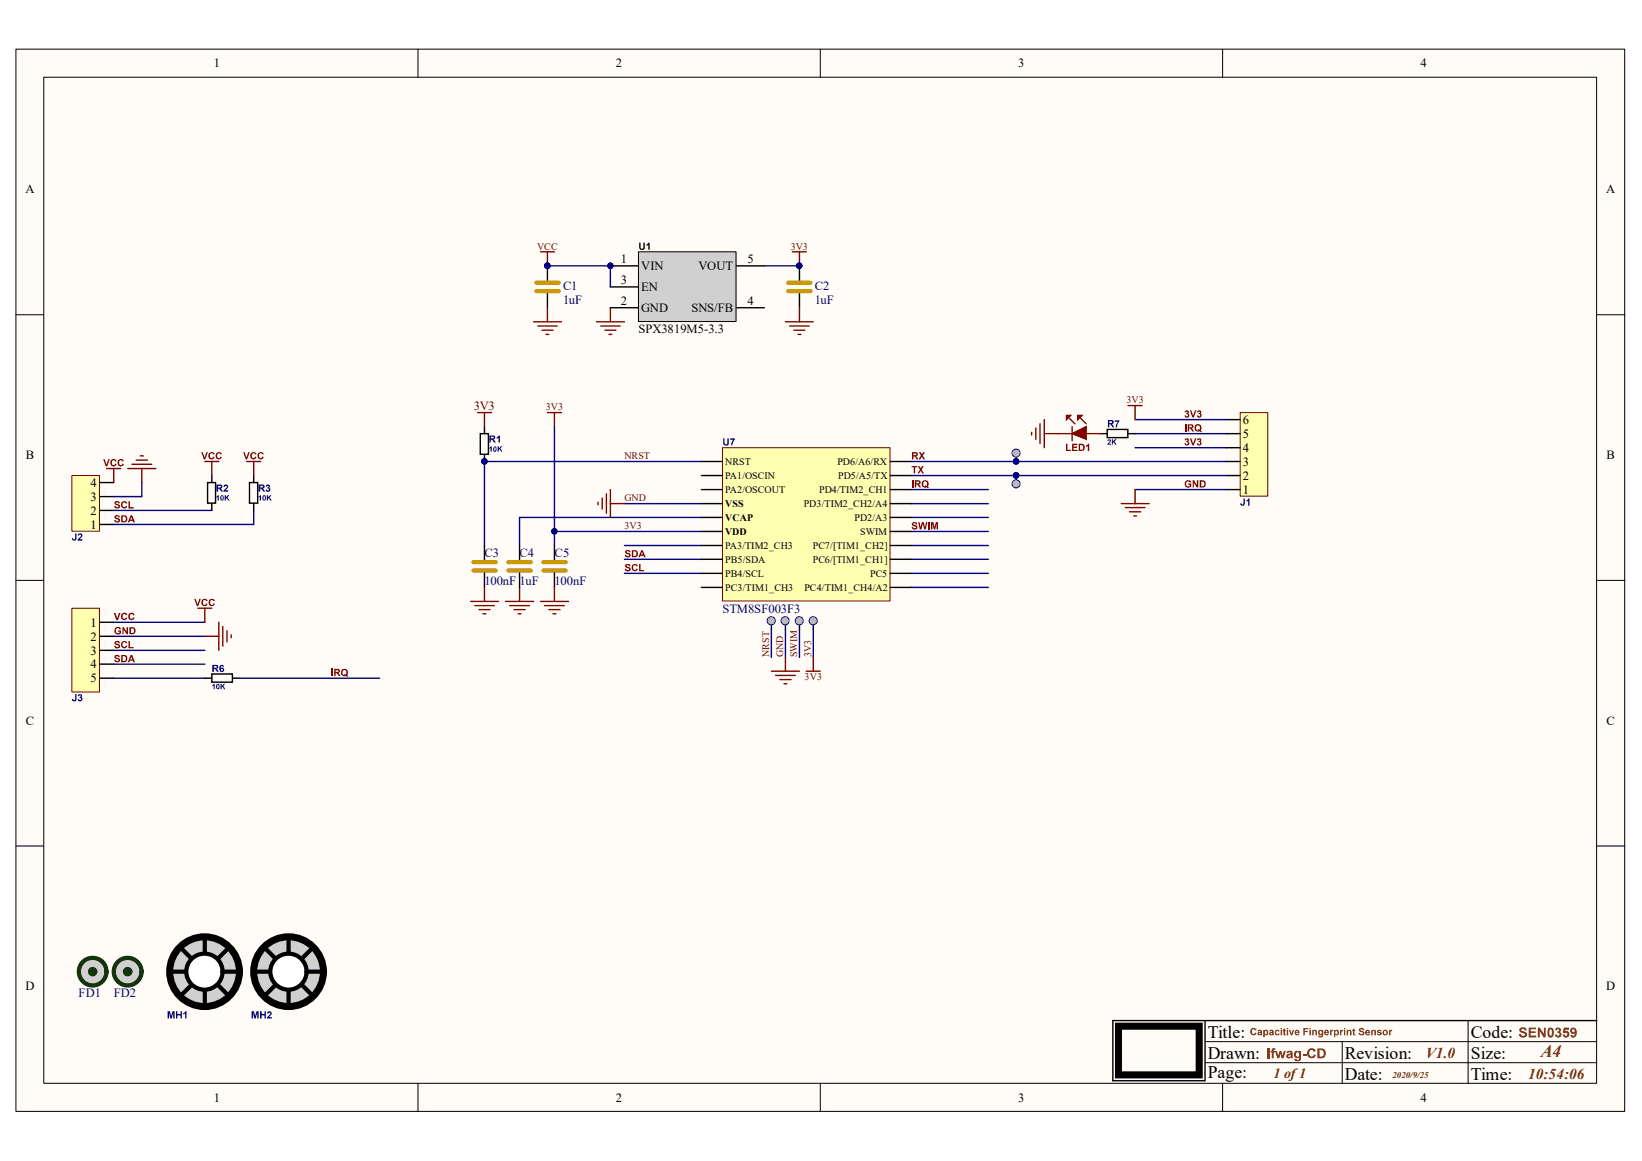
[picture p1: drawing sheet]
<svg xmlns="http://www.w3.org/2000/svg" width="297mm" height="210mm" viewBox="0 0 297 210" stroke-linecap="round" stroke-linejoin="round" font-family="sans-serif">
<path d="M2.9 8.9h291v192.1h-291z" fill="#fffcf8"/>
<path d="M2.9 8.9h291v192.1h-291z" fill="none" stroke="#000" stroke-width=".18"/>
<path d="M7.9 14h280.9v182h-280.9z" fill="#fffcf8"/>
<g fill="none" stroke="#000" stroke-width=".18">
<path d="M7.9 14h280.9v182h-280.9zM75.6 8.9v5.1M148.4 8.9v5.1M221.1 8.9v5.1M2.9 56.9h5M288.8 56.9h5.1M2.9 105h5M288.8 105h5.1M2.9 153h5M288.8 153h5.1M75.6 196v5.1M148.4 196v5.1"/>
<path d="M221.1 196v5.1"/>
</g>
<g fill="#630">
<path d="M274.9 186.1a.71 .71 0 0 1 .7-.3 .71 .71 0 0 1 .5 .6h-.3a.3 .3 0 0 0-.3-.3 .3 .3 0 0 0-.3 .3 1.01 1.01 0 0 1 1 .8 .76 .76 0 0 1-.7 .5 .76 .76 0 0 1-.8-.6l.4-.1a.34 .34 0 0 0 .4 .4 .34 .34 0 0 0 .3-.4 .87 .87 0 0 1-1-.8z"/>
<path d="M276.5 185.9h1.3v.3h-.9v.4h.8v.3h-.8v.4h1v.4h-1.4z"/>
<path d="M278.2 185.9h.3l.8 1.1v-1.1h.3v1.8h-.4l-.7-1.2v1.2h-.3z"/>
<path d="M281.5 186a.48 .48 0 0 1 .7 0 .48 .48 0 0 1-.1 .7 .57 .57 0 0 1 0 1 .57 .57 0 0 1-.8-.5l.3-.1a.26 .26 0 0 0 .3 .2 .26 .26 0 0 0 .2-.3 .26 .26 0 0 0-.4-.1v-.3h.2a.21 .21 0 0 0 .1-.3 .21 .21 0 0 0-.2-.2 .21 .21 0 0 0-.2 .3h-.3z"/>
<path d="M282.9 185.9h.9v.4h-.6l-.1 .3a.6 .6 0 0 1 .8 .4 .6 .6 0 0 1-.6 .7 .6 .6 0 0 1-.6-.5l.3-.1a.28 .28 0 0 0 .5 .2 .28 .28 0 0 0-.1-.5l-.7 .1z"/>
<path d="M229.3 189.7h.4v1.8h-.4z"/>
<path d="M230.1 189.7h.6v.2h-.3v.2h.2v.3h-.2v1h-.4v-1h-.2v-.3h.2z"/>
<path d="M230.6 190.1h.4l.2 .9 .2-.9h.4l.2 .9 .2-.9h.4l-.4 1.3h-.4l-.2-.8-.2 .8h-.3z"/>
<path d="M235.6 190.7h.7v.3h-.7z"/>
<path d="M236.7 189.9a.77 .77 0 0 1 1.3 .3h-.4a.42 .42 0 0 0-.5-.3 .42 .42 0 0 0-.3 .6 .45 .45 0 0 0 .3 .6 .45 .45 0 0 0 .6-.3h.3a.84 .84 0 0 1-1.2 .5 .84 .84 0 0 1-.3-1.2z"/>
<path d="M226.3 186.1l.5-.2 .4 .2 .1 .3h-.3l-.2-.2a.39 .39 0 0 0-.4 .5 .39 .39 0 0 0 .6 .2v-.1l.3 .1a.63 .63 0 0 1-1 .2 .63 .63 0 0 1 0-1z"/>
<path d="M230.7 186.4l.5-.1 .2 .3-.3-.1a.3 .3 0 0 0-.3 .3 .3 .3 0 0 0 .3 .3l.4-.2a.49 .49 0 0 1-.8 .3 .49 .49 0 0 1 0-.8z"/>
<path d="M232.2 186.1l.2-.1v.3h.2v.2h-.2v.6h.2v.2l-.4-.1v-.7h-.2z"/>
<path d="M233.1 186.3h.3l.2 .6 .2-.6h.3l-.4 1h-.2z"/>
<path d="M235.8 186h.8v.2h-.6v.3h.6v.2h-.6v.6h-.2z"/>
<path d="M237.4 186.3h.2v.1a.35 .35 0 0 1 .4-.1 .35 .35 0 0 1 .2 .4v.6h-.2l-.1-.8a.22 .22 0 0 0-.2 .1 .22 .22 0 0 0-.1 .2v.5h-.2z"/>
<path d="M240.6 186.3h.2v.1l.2-.1 .2 .1-.4 .3v.6h-.2z"/>
<path d="M242.4 186.3h.2v.1l.2-.1 .2 .1-.1 .2h-.2l-.1 .7h-.2z"/>
<path d="M243.6 186.3h.2v.1a.35 .35 0 0 1 .5-.1 .35 .35 0 0 1 .2 .4v.6h-.3l-.1-.8a.22 .22 0 0 0-.2 .1 .22 .22 0 0 0-.1 .2v.5h-.2z"/>
<path d="M244.7 186.1l.3-.1v.3h.2v.2h-.2v.6h.2v.2l-.5-.1v-.7h-.1z"/>
<path d="M245.9 186l.4-.1a.44 .44 0 0 1 .5 .5h-.3a.21 .21 0 0 0-.2-.3 .21 .21 0 0 0-.2 .3 .56 .56 0 0 1 .7 .7 .62 .62 0 0 1-1.1-.2l.3-.1a.25 .25 0 0 0 .3 .3 .25 .25 0 0 0 .2-.3 .55 .55 0 0 1-.6-.7z"/>
<path d="M248 186.3h.2v.1a.35 .35 0 0 1 .5-.1 .35 .35 0 0 1 .2 .4v.6h-.3v-.8a.22 .22 0 0 0-.3 .1 .22 .22 0 0 0 0 .2v.5h-.3z"/>
<path d="M249.2 186.4l.4-.1 .3 .3h-.3l-.1-.1-.2 .1a.44 .44 0 0 1 .4 .1 .44 .44 0 0 1 .1 .5h-.6l-.2-.2 .3-.1a.19 .19 0 0 0 .2 .2 .19 .19 0 0 0 .2-.1l-.5-.2z"/>
<path d="M251.2 186.3h.3v.1l.2-.1 .1 .1v.2h-.3v.7h-.3z"/>
<path d="M280.2 186a.63 .63 0 0 1 .7 .1 .63 .63 0 0 1 .2 .7 .63 .63 0 0 1-.3 .8 .63 .63 0 0 1-.8-.1l-.1-1zM280.3 186.3a.94 .94 0 0 0 .2 1.1 .76 .76 0 0 0-.1-1.2z"/>
<path d="M284.2 186a.66 .66 0 0 1 .8 0 .66 .66 0 0 1 .2 .8 .62 .62 0 0 1-.3 .8 .62 .62 0 0 1-.8-.4h.3l.1 .2h.2l.2-.5a.56 .56 0 0 1-.8-.1 .56 .56 0 0 1 .1-.8zM284.3 186.4a.25 .25 0 0 0 .5 0 .25 .25 0 0 0-.5 0z"/>
<path d="M232.9 190.2a.55 .55 0 0 1 .6-.1 .55 .55 0 0 1 .3 .5l.1 .8h-.3l-.1-.1a.44 .44 0 0 1-.8 0 .44 .44 0 0 1 .4-.7l.4-.1a.24 .24 0 0 0-.2-.2 .24 .24 0 0 0-.3 .2h-.3zM233.1 190.9l-.1 .2a.27 .27 0 0 0 .4 .1 .27 .27 0 0 0 .1-.4z"/>
<path d="M234.3 190.1h.5l.2 .2v-.2h.3v1.2a.62 .62 0 0 1-.5 .7 .62 .62 0 0 1-.7-.5l.4 .1a.26 .26 0 0 0 .3 .1 .26 .26 0 0 0 .2-.3v-.2a.62 .62 0 0 1-.9-.1 .62 .62 0 0 1 .1-.9zM234.5 190.5a.36 .36 0 0 0-.1 .5 .36 .36 0 0 0 .5 .1 .36 .36 0 0 0 .1-.6 .36 .36 0 0 0-.5 0z"/>
<path d="M238.3 189.7h.7a.89 .89 0 0 1 .8 .8 .89 .89 0 0 1-.8 .9h-.7zM238.7 189.9v1.2a.61 .61 0 0 0 .8-.5 .61 .61 0 0 0-.7-.7z"/>
<path d="M227.6 186.4a.38 .38 0 0 1 .4-.2 .38 .38 0 0 1 .3 .4v.7h-.2l-.1-.1a.34 .34 0 0 1-.4 0 .34 .34 0 0 1-.1-.4 .34 .34 0 0 1 .4-.2v-.1l-.4 .1zM227.7 186.9a.15 .15 0 0 0 .2 .2 .16 .16 0 0 0 .1-.3z"/>
<path d="M228.5 186.3h.2v.1a.38 .38 0 0 1 .5-.1 .38 .38 0 0 1 .2 .5 .38 .38 0 0 1-.1 .4 .38 .38 0 0 1-.5 0v.4h-.3zM228.8 186.6l.1 .5a.27 .27 0 0 0 .3-.3 .27 .27 0 0 0-.4-.2z"/>
<path d="M229.7 186.4a.38 .38 0 0 1 .5-.2 .38 .38 0 0 1 .2 .4v.7h-.2v-.1a.34 .34 0 0 1-.5 0 .34 .34 0 0 1-.1-.4 .34 .34 0 0 1 .4-.2l.1-.1-.5 .1zM229.8 186.9v.2a.17 .17 0 0 0 .3 0 .17 .17 0 0 0 0-.3z"/>
<path d="M231.6 186h.3v.2h-.3zM231.6 186.3h.3v1h-.3z"/>
<path d="M232.7 186h.3v.2h-.3zM232.7 186.3h.3v1h-.3z"/>
<path d="M234.4 186.3h.4l.3 .4-.1 .2h-.6l.1 .1 .2 .1 .1-.2 .2 .1a.47 .47 0 0 1-.7 .2 .47 .47 0 0 1 0-.8zM234.5 186.6l-.1 .1h.4l-.1-.2z"/>
<path d="M236.9 186h.2v.2h-.2zM236.9 186.3h.2v1h-.2z"/>
<path d="M238.5 186.4a.33 .33 0 0 1 .6 0v-.1h.3v.9a.45 .45 0 0 1-.4 .5 .45 .45 0 0 1-.5-.4l.3 .2a.23 .23 0 0 0 .3-.1 .23 .23 0 0 0 0-.3 .45 .45 0 0 1-.7-.1 .45 .45 0 0 1 .1-.6zM238.7 186.8a.25 .25 0 0 0 .5 0 .25 .25 0 0 0-.5 0z"/>
<path d="M239.8 186.3l.5 .1 .1 .5h-.6a.18 .18 0 0 0 .1 .2 .18 .18 0 0 0 .2-.2l.3 .1a.47 .47 0 0 1-.8 .2 .47 .47 0 0 1 0-.8zM239.8 186.6v.1h.4l-.2-.2z"/>
<path d="M241.3 186.3h.2v.1a.38 .38 0 0 1 .5-.1 .38 .38 0 0 1 .2 .5 .4 .4 0 0 1-.2 .4 .4 .4 0 0 1-.5 0v.4h-.2zM241.6 186.6l-.1 .2 .2 .3a.27 .27 0 0 0 .2-.3 .27 .27 0 0 0-.3-.2z"/>
<path d="M243.1 186h.2v.2h-.2zM243.1 186.3h.2v1h-.2z"/>
<path d="M247.1 186.4a.44 .44 0 0 1 .5-.1 .44 .44 0 0 1 .2 .6h-.6a.2 .2 0 0 0 .1 .2 .2 .2 0 0 0 .3-.2l.2 .1a.48 .48 0 0 1-.7 .2 .48 .48 0 0 1 0-.8zM247.3 186.6l-.1 .1h.4l-.1-.2z"/>
<path d="M250.1 186.8a.51 .51 0 0 1 1 0 .51 .51 0 0 1-1 0zM250.4 186.6l-.1 .2 .2 .3a.27 .27 0 0 0 .3-.3 .27 .27 0 0 0-.4-.2z"/>
</g>
<path d="M218 192.2h70.8M218 188.4h70.8M242.8 188.4v7.6M265.6 184.6v11.4" fill="none" stroke="#000" stroke-width=".18"/>
<path d="M218 184.6v10.9h-16.7v-10.9h87.5" fill="none" stroke="#000" stroke-width=".25"/>
<path d="M202.3 185.6h14.6v8.8h-14.6z" fill="none" stroke="#000" stroke-width="1.3"/>
<circle cx="16.8" cy="175.8" r="2.5" fill="#d0d0d0"/>
<circle cx="16.8" cy="175.8" r="2.5" fill="none" stroke="#030" stroke-width=".76"/>
<circle cx="16.8" cy="175.8" r=".73" fill="#030"/>
<circle cx="16.8" cy="175.8" r=".73" fill="none" stroke="#030" stroke-width=".25"/>
<circle cx="23.1" cy="175.8" r="2.51" fill="#d0d0d0"/>
<circle cx="23.1" cy="175.8" r="2.51" fill="none" stroke="#030" stroke-width=".76"/>
<circle cx="23.1" cy="175.8" r=".73" fill="#030"/>
<circle cx="23.1" cy="175.8" r=".73" fill="none" stroke="#030" stroke-width=".25"/>
<g fill="#000080">
<path d="M88.8 80.7h.1v1h-.2v-.7l-.2 .2v-.2z"/>
<path d="M90 80.7h.2v.5l.4-.5h.2l-.3 .4 .4 .6h-.3l-.2-.5-.2 .2v.3h-.2z"/>
<path d="M89.4 80.8a.48 .48 0 0 1 .4 .4 .48 .48 0 0 1-.4 .5l-.2-.5zM89.4 81v.1a.27 .27 0 0 0 .2 .5v-.6z"/>
</g>
<path d="M87.6 82.2v1.3" fill="none" stroke="#000" stroke-width=".25"/>
<circle cx="87.6" cy="83.5" r=".48" fill="#000080"/>
<circle cx="87.6" cy="83.5" r=".48" fill="none" stroke="#000080" stroke-width=".18"/>
<path d="M86.9 78.4h1.4v3.8h-1.4zM87.6 77.2v1.2" fill="none" stroke="#000" stroke-width=".25"/>
<g fill="#000080">
<path d="M89.8 79.1l.4-.3h.2v1.3h-.2v-.9l-.4 .2z"/>
<path d="M88.5 78.8h.6a.37 .37 0 0 1 .5 .2 .37 .37 0 0 1-.4 .5l.5 .6h-.3l-.4-.6h-.2v.6h-.3zM88.8 79v.3l.5-.1-.1-.2z"/>
<circle cx="87.6" cy="83.5" r=".48"/>
</g>
<circle cx="87.6" cy="83.5" r=".48" fill="none" stroke="#000080" stroke-width=".18"/>
<g fill="none" stroke="#800000" stroke-width=".25">
<path d="M86.4 74.6h2.5M87.6 74.6v2.6M85.1 108.8h5.1M85.9 109.6h3.5M86.7 110.3h1.9M87.4 111h.5M87.6 106.3v2.5M91.4 108.8h5.1M92.2 109.6h3.6M93 110.3h2M93.7 111h.5M94 106.3v2.5"/>
<path d="M97.8 108.8h5M98.5 109.6h3.6M99.3 110.3h2M100 111h.5M100.3 106.3v2.5"/>
</g>
<path d="M87.6 98.7v2.7M94 98.7v2.7M100.3 98.7v2.7M87.6 103.5v2.8M94 103.5v2.8M100.3 103.5v2.8M139.5 112.6v1.2" fill="none" stroke="#000" stroke-width=".25"/>
<path d="M85.6 103.2h4.1M85.6 101.7h4.1M91.9 103.2h4.1M91.9 101.7h4.1M98.3 103.2h4M98.3 101.7h4" fill="none" stroke="#c90" stroke-width=".76"/>
<circle cx="139.5" cy="112.3" r=".74" fill="#c0c0c0"/>
<circle cx="139.5" cy="112.3" r=".74" fill="none" stroke="#00f" stroke-width=".18"/>
<path d="M142.1 112.6v1.2" fill="none" stroke="#000" stroke-width=".25"/>
<circle cx="142" cy="112.3" r=".74" fill="#c0c0c0"/>
<circle cx="142" cy="112.3" r=".74" fill="none" stroke="#00f" stroke-width=".18"/>
<path d="M144.6 112.6v1.2" fill="none" stroke="#000" stroke-width=".25"/>
<circle cx="144.6" cy="112.3" r=".74" fill="#c0c0c0"/>
<circle cx="144.6" cy="112.3" r=".74" fill="none" stroke="#00f" stroke-width=".18"/>
<path d="M147.1 112.6v1.2" fill="none" stroke="#000" stroke-width=".25"/>
<circle cx="147.1" cy="112.3" r=".74" fill="#c0c0c0"/>
<circle cx="147.1" cy="112.3" r=".74" fill="none" stroke="#00f" stroke-width=".18"/>
<path d="M126.9 83.5h-39.3v15.2" fill="none" stroke="#000080" stroke-width=".25"/>
<circle cx="87.6" cy="83.5" r=".48" fill="#000080"/>
<circle cx="87.6" cy="83.5" r=".48" fill="none" stroke="#000080" stroke-width=".18"/>
<path d="M126.9 93.6h-32.9v5.1M126.9 96.1h-26.6v2.6" fill="none" stroke="#000080" stroke-width=".25"/>
<circle cx="100.3" cy="96.1" r=".49" fill="#000080"/>
<circle cx="100.3" cy="96.1" r=".49" fill="none" stroke="#000080" stroke-width=".18"/>
<g fill="none" stroke="#000080" stroke-width=".25">
<path d="M112.9 98.7h14M112.9 91.1h14M164.8 98.7h14M164.8 93.6h14M164.8 91.1h14M164.8 96.1h14M112.9 103.7h14M112.9 101.2h14M139.5 113.8v5.1M142.1 113.8v5.1M144.6 113.8v5.1M147.1 113.8v5.1"/>
<path d="M164.8 106.3h14M164.8 103.7h14M164.8 101.2h14"/>
</g>
<path d="M224.3 74.6h5v15.1h-5z" fill="#ffffb0"/>
<path d="M224.3 74.6h5v15.1h-5z" fill="none" stroke="#800000" stroke-width=".18"/>
<path d="M221.8 78.4h2.5M221.8 75.9h2.5M221.8 88.6h2.5M221.8 86h2.5M221.8 83.5h2.5M221.8 81h2.5" fill="none" stroke="#000" stroke-width=".25"/>
<g fill="#000080">
<path d="M224.9 90.2h.3v.8a.43 .43 0 0 1-.4 .5 .43 .43 0 0 1-.5-.4l.6 .1z"/>
<path d="M225.8 90.2h.2v1.3h-.2v-.9l-.3 .2v-.3z"/>
</g>
<path d="M205.3 78.4h16.5M205.3 75.9h16.5M205.3 88.6h16.5M205.3 81h16.5" fill="none" stroke="#000080" stroke-width=".25"/>
<g fill="#800000">
<path d="M214.5 87l.4-.1a.45 .45 0 0 1 .6 .3l-.3 .1a.36 .36 0 0 0-.4-.2 .36 .36 0 0 0-.3 .4 .42 .42 0 0 0 .3 .4 .42 .42 0 0 0 .4 0v-.2h-.3v-.2h.6v.5a.7 .7 0 0 1-1 0 .7 .7 0 0 1 0-1z"/>
<path d="M215.7 86.9h.3l.5 .9v-.9h.2v1.3h-.2l-.6-.9v.9h-.2z"/>
<path d="M214.3 76.8h.3v1.3h-.3z"/>
<path d="M214.3 74.4a.37 .37 0 0 1 .6-.1 .37 .37 0 0 1 0 .5 .42 .42 0 0 1-.1 .8 .42 .42 0 0 1-.6-.5h.3a.2 .2 0 0 0 .3 .2 .2 .2 0 0 0 .1-.3 .2 .2 0 0 0-.3-.1v-.2h.2a.16 .16 0 0 0-.1-.3 .14 .14 0 0 0-.2 .1l-.2 .1z"/>
<path d="M215.2 74.2h.3l.3 1 .4-1h.2l-.5 1.3h-.2z"/>
<path d="M216.6 74.4a.37 .37 0 0 1 .5-.1 .37 .37 0 0 1 0 .5 .41 .41 0 0 1 0 .7 .41 .41 0 0 1-.6-.4h.2a.18 .18 0 0 0 .3 .2 .18 .18 0 0 0 .1-.3l-.3-.1v-.2h.2a.14 .14 0 0 0 0-.2 .14 .14 0 0 0-.2 0l-.1 .1h-.2z"/>
<path d="M217 86.9h.5a.66 .66 0 0 1 .6 .6 .66 .66 0 0 1-.6 .7h-.5zM217.3 87.1v.9a.44 .44 0 0 0 .5-.5 .44 .44 0 0 0-.5-.4z"/>
<path d="M214.8 76.8h.6a.37 .37 0 0 1 .5 .2 .37 .37 0 0 1-.3 .5l.4 .6h-.3l-.4-.6h-.2v.6h-.3zM215.1 77v.3l.5-.1v-.2z"/>
<path d="M216.2 76.9a.69 .69 0 0 1 1 0 .69 .69 0 0 1 0 1l.2 .1-.1 .2-.3-.2a.7 .7 0 0 1-.9-.2 .7 .7 0 0 1 .1-.9zM216.5 77a.47 .47 0 0 0-.2 .6 .47 .47 0 0 0 .5 .3l-.2-.1 .1-.2 .3 .1a.43 .43 0 0 0 0-.5 .43 .43 0 0 0-.5-.2z"/>
</g>
<path d="M20.6 112.6h16.4M20.6 115.1h16.4M20.6 117.6h16.4M20.6 120.1h16.4M20.6 122.7h16.4" fill="none" stroke="#000080" stroke-width=".25"/>
<g fill="#800000">
<path d="M21 113.5l.3-.1a.45 .45 0 0 1 .6 .4l-.3 .1-.1-.2a.42 .42 0 0 0-.5 .5 .42 .42 0 0 0 .6 .2v-.1h-.3v-.3h.6v.6a.72 .72 0 0 1-1.1-.1 .72 .72 0 0 1 .2-1z"/>
<path d="M22.1 113.5h.3l.5 .8v-.8h.3v1.2h-.3l-.5-.8v.8h-.3z"/>
<path d="M20.7 118.6a.55 .55 0 0 1 1 .3h-.3a.21 .21 0 0 0-.2-.2 .21 .21 0 0 0-.2 .2 .56 .56 0 0 1 .7 .7 .62 .62 0 0 1-1-.2l.2-.1a.25 .25 0 0 0 .3 .3 .25 .25 0 0 0 .2-.3 .6 .6 0 0 1-.7-.7z"/>
<path d="M20.8 116h.4a.39 .39 0 0 1 .5 .4h-.3a.22 .22 0 0 0-.2-.3 .22 .22 0 0 0-.2 .3 .56 .56 0 0 1 .7 .7 .58 .58 0 0 1-.6 .2 .58 .58 0 0 1-.4-.5h.2a.25 .25 0 0 0 .3 .3 .25 .25 0 0 0 .2-.3 .59 .59 0 0 1-.7-.7z"/>
<path d="M22.1 116.1a.59 .59 0 0 1 .9 .2l-.2 .1-.2-.2a.4 .4 0 0 0-.5 .4 .4 .4 0 0 0 .5 .4l.2-.2h.2a.63 .63 0 0 1-.9 .3 .63 .63 0 0 1 0-1z"/>
<path d="M23.2 116h.3v1.1h.7v.2h-1z"/>
<path d="M59.9 121h.3v1.3h-.3z"/>
<path d="M20.6 110.9h.3l.3 .9 .3-.9h.3l-.5 1.3h-.3z"/>
<path d="M22.1 111l.6-.1 .3 .4h-.2l-.2-.2a.39 .39 0 0 0-.5 .5 .39 .39 0 0 0 .6 .2l.1-.1 .2 .1a.64 .64 0 0 1-1 .2 .64 .64 0 0 1 .1-1z"/>
<path d="M23.4 111l.6-.1 .3 .4h-.2l-.2-.2a.4 .4 0 0 0-.4 .4 .4 .4 0 0 0 .5 .4l.1-.2 .2 .1a.64 .64 0 0 1-.9 .2 .64 .64 0 0 1 0-1z"/>
<path d="M23.4 113.5h.5a.64 .64 0 0 1 .6 .6 .64 .64 0 0 1-.6 .6h-.5zM23.7 113.7v.8a.44 .44 0 0 0 .6-.4 .44 .44 0 0 0-.6-.4z"/>
<path d="M21.9 118.5h.5a.66 .66 0 0 1 .6 .6 .66 .66 0 0 1-.6 .7h-.5zM22.2 118.7v.8a.45 .45 0 0 0 .6-.4 .45 .45 0 0 0-.6-.4z"/>
<path d="M23.6 118.5h.3l.5 1.3h-.3l-.1-.3h-.5l-.1 .3h-.3zM23.7 118.8l-.1 .5h.3z"/>
<path d="M60.5 121h.5a.39 .39 0 0 1 .5 .3 .39 .39 0 0 1-.3 .5l.4 .5h-.3l-.6-.5v.5h-.2zM60.7 121.2v.3h.5l-.1-.3z"/>
<path d="M61.8 121.2a.67 .67 0 0 1 1 0 .67 .67 0 0 1 0 .9l.2 .2-.1 .2-.2-.1a.8 .8 0 0 1-1-.7zM62.1 121.3a.43 .43 0 0 0-.2 .5 .43 .43 0 0 0 .5 .3l-.2-.1 .1-.1 .3 .1a.43 .43 0 0 0 0-.6 .43 .43 0 0 0-.5-.1z"/>
</g>
<path d="M13 86h5v10.1h-5z" fill="#ffffb0"/>
<path d="M13 86h5v10.1h-5z" fill="none" stroke="#800000" stroke-width=".18"/>
<path d="M18 94.9h2.6M18 92.3h2.6M18 89.8h2.6M18 87.3h2.6" fill="none" stroke="#000" stroke-width=".25"/>
<g fill="#000080">
<path d="M13.6 96.5h.2v.8a.43 .43 0 0 1-.4 .5 .43 .43 0 0 1-.4-.4h.3v.2l.2-.1z"/>
<path d="M14.2 96.6a.44 .44 0 0 1 .7 .1 .44 .44 0 0 1-.3 .6l-.2 .2h.5v.3h-.9l.5-.7a.21 .21 0 0 0 .2-.3 .21 .21 0 0 0-.3-.1l-.1 .2h-.2z"/>
</g>
<path d="M19.3 84.8h2.5" fill="none" stroke="#800000" stroke-width=".25"/>
<g fill="#800000">
<path d="M18.7 83.1h.2l.4 .9 .3-.9h.3l-.5 1.3h-.3z"/>
<path d="M20.1 83.2a.55 .55 0 0 1 .6-.2 .55 .55 0 0 1 .4 .4l-.3 .1-.1-.2a.4 .4 0 0 0-.5 .4 .4 .4 0 0 0 .5 .4l.1-.2h.3a.63 .63 0 0 1-1 .3 .63 .63 0 0 1 0-1z"/>
<path d="M21.4 83.2a.55 .55 0 0 1 .6-.2 .55 .55 0 0 1 .4 .4l-.3 .1v-.2a.4 .4 0 0 0-.6 .4 .4 .4 0 0 0 .6 .4v-.2h.3a.63 .63 0 0 1-1 .3 .63 .63 0 0 1 0-1z"/>
</g>
<path d="M20.6 84.8v2.5M23.1 84.8h5.1M23.9 84h3.5M24.6 83.2h2.1M25.4 82.5h.5M25.7 84.8v2.5" fill="none" stroke="#800000" stroke-width=".25"/>
<path d="M25.7 87.3v2.5h-5.1" fill="none" stroke="#000080" stroke-width=".25"/>
<g fill="#800000">
<path d="M20.7 90.8a.55 .55 0 0 1 1 .3h-.3a.21 .21 0 0 0-.2-.3 .21 .21 0 0 0-.2 .3 .56 .56 0 0 1 .7 .7 .62 .62 0 0 1-1-.2l.2-.1a.26 .26 0 0 0 .3 .3 .26 .26 0 0 0 .2-.3 .6 .6 0 0 1-.7-.7z"/>
<path d="M22.1 90.8a.58 .58 0 0 1 .9 .3h-.2l-.2-.2a.38 .38 0 0 0-.5 .4 .38 .38 0 0 0 .6 .3l.1-.1 .2 .1a.64 .64 0 0 1-.9 .2 .64 .64 0 0 1 0-1z"/>
<path d="M23.2 90.7h.3v1h.7v.3h-1z"/>
<path d="M20.7 93.3a.55 .55 0 0 1 1 .3h-.3a.21 .21 0 0 0-.2-.2 .21 .21 0 0 0-.2 .2 .57 .57 0 0 1 .7 .7 .58 .58 0 0 1-.6 .2 .58 .58 0 0 1-.4-.4h.2a.25 .25 0 0 0 .3 .2 .25 .25 0 0 0 .2-.3 .58 .58 0 0 1-.7-.7z"/>
<path d="M21.9 93.2h.5a.64 .64 0 0 1 .6 .7 .64 .64 0 0 1-.6 .6h-.5zM22.2 93.4v.9a.45 .45 0 0 0 .6-.4 .45 .45 0 0 0-.6-.5z"/>
<path d="M23.6 93.2h.3l.5 1.3h-.3l-.1-.3h-.5l-.1 .3h-.3zM23.7 93.5l-.1 .5h.3z"/>
</g>
<g fill="#000080">
<path d="M39.2 89.8l.4-.2v1h-.2v-.7l-.2 .1z"/>
<path d="M40.6 89.6h.3v.4l.3-.4h.3l-.4 .4 .4 .6h-.2l-.3-.5-.1 .2v.3h-.3z"/>
<path d="M40 89.7l.1-.1a.48 .48 0 0 1 .4 .4 .48 .48 0 0 1-.3 .6l-.3-.3zM40.1 89.7l-.1 .6 .2 .1 .1-.5z"/>
</g>
<path d="M37.5 87.3h1.5v3.7h-1.5zM38.3 86v1.3M38.3 91.1v1.2" fill="none" stroke="#000" stroke-width=".25"/>
<g fill="#000080">
<path d="M40.6 87.8a.43 .43 0 0 1 .6 .1 .43 .43 0 0 1-.2 .6l-.2 .2h.5v.2h-.9l.6-.7a.17 .17 0 0 0-.1-.3 .17 .17 0 0 0-.2 .2h-.3z"/>
<path d="M46.8 89.8l.4-.2v1h-.2v-.7l-.2 .1z"/>
<path d="M48.3 89.6h.2v.4l.4-.4h.2l-.3 .4 .3 .6h-.2l-.3-.5-.1 .2v.3h-.2z"/>
<path d="M39.2 87.6h.5a.39 .39 0 0 1 .5 .3 .39 .39 0 0 1-.3 .5l.4 .5h-.3l-.5-.5v.5h-.3zM39.5 87.9v.3h.4l.1-.1-.1-.2z"/>
<path d="M47.6 89.7l.2-.1a.53 .53 0 0 1 .3 .5 .53 .53 0 0 1-.3 .5l-.3-.3zM47.7 89.7v.6l.1 .1 .1-.5z"/>
</g>
<path d="M45.1 87.3h1.5v3.7h-1.5zM45.9 86v1.3M45.9 91.1v1.2" fill="none" stroke="#000" stroke-width=".25"/>
<g fill="#000080">
<path d="M48.1 87.8a.36 .36 0 0 1 .6-.1 .36 .36 0 0 1-.1 .6 .4 .4 0 0 1 0 .7 .4 .4 0 0 1-.6-.4h.3a.18 .18 0 0 0 .2 .1 .18 .18 0 0 0 .1-.2l-.3-.2 .1-.2h.2a.14 .14 0 0 0 0-.2 .15 .15 0 0 0-.3 0v.2l-.3-.1z"/>
<path d="M46.8 87.6h.5a.39 .39 0 0 1 .6 .3 .39 .39 0 0 1-.4 .5l.5 .5h-.3l-.6-.5v.5h-.3zM47.1 87.9v.3l.5-.1-.1-.2z"/>
</g>
<path d="M37 83.5h2.6" fill="none" stroke="#800000" stroke-width=".25"/>
<g fill="#800000">
<path d="M36.4 81.8h.3l.3 1 .3-1h.3l-.5 1.3h-.2z"/>
<path d="M37.8 82l.3-.2h.4l.3 .4h-.2l-.2-.2a.43 .43 0 0 0-.4 .4 .43 .43 0 0 0 .4 .5l.2-.3 .2 .1a.63 .63 0 0 1-.9 .3 .63 .63 0 0 1-.1-1z"/>
<path d="M39.2 82l.2-.2h.4l.3 .4h-.2l-.2-.2a.43 .43 0 0 0-.4 .4 .43 .43 0 0 0 .4 .5l.2-.3 .2 .1a.63 .63 0 0 1-.9 .3 .63 .63 0 0 1 0-1z"/>
</g>
<path d="M38.3 83.5v2.5M44.6 83.5h2.6" fill="none" stroke="#800000" stroke-width=".25"/>
<g fill="#800000">
<path d="M44 81.8h.2l.4 1 .3-1h.3l-.5 1.3h-.3z"/>
<path d="M45.4 82l.3-.2h.4l.3 .4h-.3v-.2a.42 .42 0 0 0-.6 .4 .42 .42 0 0 0 .4 .5l.2-.3 .3 .1a.63 .63 0 0 1-1 .3 .63 .63 0 0 1 0-1z"/>
<path d="M46.7 82l.3-.2h.4l.3 .4h-.2l-.1-.2a.42 .42 0 0 0-.6 .4 .42 .42 0 0 0 .5 .5l.2-.3 .2 .1a.63 .63 0 0 1-1 .3 .63 .63 0 0 1 0-1z"/>
</g>
<path d="M45.9 83.5v2.5" fill="none" stroke="#800000" stroke-width=".25"/>
<path d="M20.6 92.3h17.7M45.9 92.3v2.6h-25.3" fill="none" stroke="#000080" stroke-width=".25"/>
<g fill="#800000">
<path d="M113.2 102.1l.3-.1a.39 .39 0 0 1 .5 .4h-.2a.22 .22 0 0 0-.2-.2 .22 .22 0 0 0-.2 .2 .61 .61 0 0 1 .7 .7 .55 .55 0 0 1-.6 .3 .55 .55 0 0 1-.5-.5h.3a.24 .24 0 0 0 .2 .3 .24 .24 0 0 0 .2-.4 .57 .57 0 0 1-.6-.6z"/>
<path d="M114.4 102.2l.3-.2 .4 .1 .3 .3h-.3l-.2-.2a.41 .41 0 0 0-.4 .5 .41 .41 0 0 0 .5 .3l.1-.2 .3 .1a.6 .6 0 0 1-.9 .3 .6 .6 0 0 1-.2-.9z"/>
<path d="M115.6 102h.3v1.1h.6v.2h-.9z"/>
<path d="M113.1 99.7a.55 .55 0 0 1 .9 .2h-.2a.21 .21 0 0 0-.2-.2 .21 .21 0 0 0-.2 .2 .68 .68 0 0 1 .7 .6 .55 .55 0 0 1-.6 .3 .55 .55 0 0 1-.5-.4h.3a.24 .24 0 0 0 .2 .2 .24 .24 0 0 0 .2-.3 .59 .59 0 0 1-.6-.6z"/>
<path d="M114.3 99.5h.5a.64 .64 0 0 1 .6 .6 .64 .64 0 0 1-.6 .7h-.5zM114.6 99.7v.9a.44 .44 0 0 0 .5-.4 .44 .44 0 0 0-.5-.5z"/>
<path d="M116 99.5h.2l.6 1.3h-.3l-.1-.3h-.5l-.2 .3h-.2zM116.1 99.8l-.1 .5h.3z"/>
</g>
<path d="M130.7 81h30.3v27.7h-30.3z" fill="#ffffb0"/>
<path d="M130.7 81h30.3v27.7h-30.3z" fill="none" stroke="#800000" stroke-width=".18"/>
<g fill="none" stroke="#000" stroke-width=".25">
<path d="M126.9 83.5h3.8M126.9 86h3.8M126.9 88.6h3.8M126.9 91.1h3.8M126.9 93.6h3.8M126.9 96.1h3.8M126.9 98.7h3.8M161 83.5h3.8M161 86h3.8M161 88.6h3.8M161 91.1h3.8M161 93.6h3.8"/>
<path d="M161 96.1h3.8M161 98.7h3.8M126.9 101.2h3.8M126.9 103.7h3.8M126.9 106.3h3.8M161 101.2h3.8M161 103.7h3.8M161 106.3h3.8"/>
</g>
<g fill="#000080">
<path d="M130.8 79.3h.3v.7a.28 .28 0 0 0 .2 .4 .28 .28 0 0 0 .3-.4v-.7h.2v.7a.52 .52 0 0 1-.5 .6 .52 .52 0 0 1-.5-.6z"/>
<path d="M132.1 79.3h.8l-.4 1.3h-.3l.1-.2 .3-.9h-.5z"/>
</g>
<path d="M97.8 45.6h2.5M99 45.6v2.5M107.9 58.2h5M108.7 59h3.5M109.4 59.7h2M110.4 55.7v2.5M110.2 60.5h.5" fill="none" stroke="#800000" stroke-width=".25"/>
<circle cx="99" cy="48.1" r=".48" fill="#000080"/>
<circle cx="99" cy="48.1" r=".48" fill="none" stroke="#000080" stroke-width=".18"/>
<path d="M143.3 45.6h2.5M144.6 45.6v2.5" fill="none" stroke="#800000" stroke-width=".25"/>
<circle cx="144.6" cy="48.1" r=".48" fill="#000080"/>
<circle cx="144.6" cy="48.1" r=".48" fill="none" stroke="#000080" stroke-width=".18"/>
<path d="M115.5 45.6h17.6v12.6h-17.6z" fill="#d0d0d0"/>
<path d="M115.5 45.6h17.6v12.6h-17.6z" fill="none" stroke="#000" stroke-width=".18"/>
<path d="M110.4 48.1h5.1" fill="none" stroke="#000" stroke-width=".25"/>
<circle cx="110.4" cy="48.1" r=".48" fill="#000080"/>
<circle cx="110.4" cy="48.1" r=".48" fill="none" stroke="#000080" stroke-width=".18"/>
<path d="M110.4 55.7h5.1M110.4 51.9h5.1M133.2 55.7h5.1M133.2 48.1h5.1" fill="none" stroke="#000" stroke-width=".25"/>
<path d="M115.6 43.9h.3v.7a.28 .28 0 0 0 .2 .4 .28 .28 0 0 0 .3-.4v-.7h.2v.7a.52 .52 0 0 1-.5 .6 .52 .52 0 0 1-.5-.6zM116.9 44.2l.4-.3h.2v1.3h-.2v-.9l-.4 .2z" fill="#000"/>
<circle cx="110.4" cy="48.1" r=".48" fill="#000080"/>
<circle cx="110.4" cy="48.1" r=".48" fill="none" stroke="#000080" stroke-width=".18"/>
<path d="M99 48.1v2.8" fill="none" stroke="#000" stroke-width=".25"/>
<circle cx="99" cy="48.1" r=".48" fill="#000080"/>
<circle cx="99" cy="48.1" r=".48" fill="none" stroke="#000080" stroke-width=".18"/>
<path d="M99 52.9v2.8" fill="none" stroke="#000" stroke-width=".25"/>
<path d="M97 51.1h4M97 52.7h4" fill="none" stroke="#c90" stroke-width=".76"/>
<circle cx="99" cy="48.1" r=".48" fill="#000080"/>
<circle cx="99" cy="48.1" r=".48" fill="none" stroke="#000080" stroke-width=".18"/>
<path d="M144.6 48.1v2.8" fill="none" stroke="#000" stroke-width=".25"/>
<circle cx="144.6" cy="48.1" r=".48" fill="#000080"/>
<circle cx="144.6" cy="48.1" r=".48" fill="none" stroke="#000080" stroke-width=".18"/>
<path d="M144.6 52.9v2.8" fill="none" stroke="#000" stroke-width=".25"/>
<path d="M142.6 51.1h4M142.6 52.7h4" fill="none" stroke="#c90" stroke-width=".76"/>
<circle cx="144.6" cy="48.1" r=".48" fill="#000080"/>
<circle cx="144.6" cy="48.1" r=".48" fill="none" stroke="#000080" stroke-width=".18"/>
<path d="M96.5 58.2h5.1M97.3 59h3.5M98 59.7h2M99 55.7v2.5M142.1 58.2h5M142.8 59h3.5M143.6 59.7h2M144.6 55.7v2.5M98.8 60.5h.5M144.4 60.5h.5" fill="none" stroke="#800000" stroke-width=".25"/>
<path d="M99 48.1h11.4v3.8" fill="none" stroke="#000080" stroke-width=".25"/>
<circle cx="99" cy="48.1" r=".48" fill="#000080"/>
<circle cx="99" cy="48.1" r=".48" fill="none" stroke="#000080" stroke-width=".18"/>
<circle cx="110.4" cy="48.1" r=".48" fill="#000080"/>
<circle cx="110.4" cy="48.1" r=".48" fill="none" stroke="#000080" stroke-width=".18"/>
<path d="M138.3 48.1h6.3" fill="none" stroke="#000080" stroke-width=".25"/>
<circle cx="144.6" cy="48.1" r=".48" fill="#000080"/>
<circle cx="144.6" cy="48.1" r=".48" fill="none" stroke="#000080" stroke-width=".18"/>
<g fill="#800000">
<path d="M166.2 81.8h.3l.3 .4 .2-.4h.3l-.4 .6 .4 .7h-.3l-.2-.5-.3 .5h-.3l.4-.7z"/>
<path d="M164.9 84.3h1v.2h-.4v1.1h-.2v-1.1h-.4z"/>
<path d="M166 84.3h.3l.2 .4 .3-.4h.3l-.4 .7 .4 .6h-.3l-.3-.4-.3 .4h-.3l.5-.6z"/>
<path d="M165 81.8h.5a.37 .37 0 0 1 .5 .2 .37 .37 0 0 1-.3 .5l.4 .6h-.3l-.3-.4-.2-.2-.1 .6h-.2zM165.2 82v.3h.4a.16 .16 0 0 0 .2-.1 .16 .16 0 0 0-.2-.2z"/>
</g>
<g fill="#000080">
<path d="M38.4 124l.4-.3v1h-.1v-.7l-.3 .1z"/>
<path d="M39.9 123.7h.2v.4l.4-.4h.2l-.3 .4 .4 .6h-.3l-.2-.5-.2 .2v.3h-.2z"/>
<path d="M39.2 123.8l.2-.1a.53 .53 0 0 1 .3 .5 .53 .53 0 0 1-.3 .5l-.3-.3zM39.3 123.9v.5l.2 .1v-.5z"/>
</g>
<path d="M37 122.7h1.3M38.3 121.9h3.7v1.5h-3.7zM42.1 122.7h1.2" fill="none" stroke="#000" stroke-width=".25"/>
<g fill="#000080">
<path d="M38.4 120.3h.5a.38 .38 0 0 1 .6 .2 .38 .38 0 0 1-.4 .5l.5 .5h-.3l-.5-.5h-.1v.5h-.3zM38.7 120.5v.3l.5-.1-.1-.2z"/>
<path d="M39.8 120.4l.5-.1 .2 .1v.2l-.4-.1-.2 .4a.42 .42 0 0 1 .6 .2 .42 .42 0 0 1-.2 .5 .42 .42 0 0 1-.6-.3zM40 121.2a.2 .2 0 0 0 .4 0 .2 .2 0 0 0-.4 0z"/>
</g>
<path d="M43.3 122.7h25.4" fill="none" stroke="#000080" stroke-width=".25"/>
<path d="M35.8 110h2.5" fill="none" stroke="#800000" stroke-width=".25"/>
<g fill="#800000">
<path d="M35.1 108.3h.3l.3 1 .4-1h.2l-.4 1.3h-.3z"/>
<path d="M36.6 108.5l.3-.2 .3 .1 .3 .3-.2 .1-.1-.2a.42 .42 0 0 0-.5 .3 .42 .42 0 0 0 .4 .5l.2-.3 .2 .1a.63 .63 0 0 1-.9 .3 .63 .63 0 0 1 0-1z"/>
<path d="M37.9 108.5l.3-.2 .4 .1 .3 .3-.3 .1-.1-.2a.42 .42 0 0 0-.5 .3 .42 .42 0 0 0 .4 .5l.2-.3 .3 .1a.63 .63 0 0 1-1 .3 .63 .63 0 0 1 0-1z"/>
</g>
<path d="M37 110v2.6" fill="none" stroke="#800000" stroke-width=".25"/>
<g fill="#800000">
<path d="M164.9 86.9h.3v1.3h-.3z"/>
<path d="M165.5 86.9h.5a.39 .39 0 0 1 .5 .3 .39 .39 0 0 1-.3 .4l.4 .6h-.3l-.5-.6-.1 .6h-.2zM165.7 87.1v.3h.5v-.3z"/>
<path d="M166.9 87a.67 .67 0 0 1 .9 .1 .67 .67 0 0 1 0 .9l.2 .1-.1 .2-.1-.1a.78 .78 0 0 1-.9-.2 .78 .78 0 0 1-.1-.8zM167.1 87.2a.43 .43 0 0 0-.1 .5 .43 .43 0 0 0 .4 .3l-.1-.2 .3 .1a.43 .43 0 0 0 .1-.6 .43 .43 0 0 0-.6-.1z"/>
</g>
<circle cx="37" cy="175.8" r="6.3" fill="#d0d0d0"/>
<circle cx="37" cy="175.8" r="6.3" fill="none" stroke="#000" stroke-width="1.3"/>
<path d="M30.9 175.8h12.2M32.7 171.5l8.6 8.6M37 169.7v12.2M41.3 171.5l-8.6 8.6" fill="none" stroke="#000" stroke-width=".76"/>
<circle cx="37" cy="175.8" r="3.3" fill="#fff"/>
<circle cx="37" cy="175.8" r="3.3" fill="none" stroke="#000" stroke-width=".76"/>
<g fill="#000080">
<path d="M30.3 182.9h.4l.2 .9 .3-.9h.4v1.3h-.3v-1l-.2 1h-.3l-.2-1v1h-.3z"/>
<path d="M31.8 182.9h.3v.5h.5v-.5h.3v1.3h-.3v-.5h-.5v.5h-.3z"/>
<path d="M33.1 183.3l.4-.4h.2v1.3h-.2v-.9l-.4 .2z"/>
</g>
<circle cx="52.2" cy="175.8" r="6.3" fill="#d0d0d0"/>
<circle cx="52.2" cy="175.8" r="6.3" fill="none" stroke="#000" stroke-width="1.3"/>
<path d="M46.1 175.8h12.2M47.9 171.5l8.6 8.6M52.2 169.7v12.2M56.5 171.5l-8.6 8.6" fill="none" stroke="#000" stroke-width=".76"/>
<circle cx="52.2" cy="175.8" r="3.3" fill="#fff"/>
<circle cx="52.2" cy="175.8" r="3.3" fill="none" stroke="#000" stroke-width=".76"/>
<g fill="#000080">
<path d="M45.5 182.9h.4l.2 .9 .3-.9h.4v1.3h-.3v-1l-.2 1h-.3l-.2-1v1h-.3z"/>
<path d="M47 182.9h.3v.5h.5v-.5h.3v1.3h-.3v-.5h-.5v.5h-.3z"/>
<path d="M48.4 183a.43 .43 0 0 1 .7 .1 .43 .43 0 0 1-.2 .7l-.3 .2h.5v.2h-.8l.6-.7a.17 .17 0 0 0-.1-.3 .17 .17 0 0 0-.2 .1h-.3z"/>
</g>
<g fill="#800000">
<path d="M165.1 94.5l.3-.1a.38 .38 0 0 1 .5 .5h-.2a.22 .22 0 0 0-.3-.2 .22 .22 0 0 0-.2 .1v.1a.59 .59 0 0 1 .7 .6 .56 .56 0 0 1-.5 .3 .56 .56 0 0 1-.5-.5h.2a.26 .26 0 0 0 .3 .3 .26 .26 0 0 0 .3-.3h-.1a.47 .47 0 0 1-.5-.2 .47 .47 0 0 1 0-.6z"/>
<path d="M166.1 94.4h.2l.2 .9 .3-.9h.3l.2 1 .2-1h.3l-.4 1.4h-.2l-.3-1-.2 1h-.3z"/>
<path d="M167.9 94.4h.3v1.4h-.3z"/>
<path d="M168.4 94.4h.4l.2 .9 .3-.9h.4v1.4h-.3v-1.1l-.2 1.1h-.3l-.2-1.1v1.1h-.3z"/>
</g>
<g fill="#000080">
<path d="M200.4 79.5a.34 .34 0 0 1 .5 .2 .34 .34 0 0 1-.3 .5v.1h.4v.1h-.7l.1-.2a.33 .33 0 0 0 .3-.5l-.4 .1z"/>
<path d="M201.1 79.5h.2v.4l.4-.4h.3l-.4 .3 .4 .6h-.3l-.2-.4-.2 .1v.3h-.2z"/>
</g>
<path d="M199 78.4h1.3M200.3 77.7h3.7v1.5h-3.7zM204 78.4h1.3" fill="none" stroke="#000" stroke-width=".25"/>
<g fill="#000080">
<path d="M201.6 76h.9l-.4 1.3h-.3v-.2l.4-.8h-.6z"/>
<path d="M200.4 76h.6a.37 .37 0 0 1 .4 .3 .37 .37 0 0 1-.3 .4l.4 .6h-.2l-.5-.5h-.1v.5h-.3zM200.7 76.2v.3h.5l-.2-.3z"/>
</g>
<path d="M191.4 78.4h2.5M193.4 75.6l1 1.1M195.5 75.6l1 1.1M196.5 78.4h2.5" fill="none" stroke="#800000" stroke-width=".25"/>
<path d="M193.9 78.4l2.6-1.2v2.3z" fill="#800000"/>
<path d="M193.9 78.4l2.6-1.2v2.3z" fill="none" stroke="#800000" stroke-width=".25"/>
<path d="M192.9 75.1h.8l-.8 .8z" fill="#800000"/>
<path d="M192.9 75.1h.8l-.8 .8z" fill="none" stroke="#800000" stroke-width=".25"/>
<path d="M194.9 75.1h.8l-.8 .8z" fill="#800000"/>
<path d="M193.9 77.2v2.5M194.9 75.1h.8l-.8 .8z" fill="none" stroke="#800000" stroke-width=".25"/>
<g fill="#800000">
<path d="M192.8 80.3h.3v1.1h.6v.2h-.9z"/>
<path d="M193.9 80.3h1v.2h-.7v.3h.6v.2h-.6v.4h.7v.2h-1z"/>
<path d="M196.4 80.6l.4-.3h.2v1.3h-.2v-1l-.4 .3z"/>
<path d="M195.1 80.3h.5a.66 .66 0 0 1 .6 .6 .66 .66 0 0 1-.6 .7h-.5zM195.4 80.5v.9h.2a.44 .44 0 0 0 .3-.6 .44 .44 0 0 0-.5-.3z"/>
</g>
<path d="M186.6 78.2v.5M187.4 77.4v2.1M188.1 76.7v3.5M188.9 75.9v5.1M188.9 78.4h2.5" fill="none" stroke="#800000" stroke-width=".25"/>
<path d="M164.8 86h57" fill="none" stroke="#000080" stroke-width=".25"/>
<circle cx="183.8" cy="86" r=".49" fill="#000080"/>
<circle cx="183.8" cy="86" r=".49" fill="none" stroke="#000080" stroke-width=".18"/>
<path d="M164.8 88.6h14" fill="none" stroke="#000080" stroke-width=".25"/>
<path d="M183.8 86v1.3" fill="none" stroke="#000" stroke-width=".25"/>
<circle cx="183.8" cy="86" r=".49" fill="#000080"/>
<circle cx="183.8" cy="86" r=".49" fill="none" stroke="#000080" stroke-width=".18"/>
<circle cx="183.8" cy="87.5" r=".74" fill="#c0c0c0"/>
<circle cx="183.8" cy="87.5" r=".74" fill="none" stroke="#00f" stroke-width=".18"/>
<circle cx="183.8" cy="86" r=".49" fill="#000080"/>
<circle cx="183.8" cy="86" r=".49" fill="none" stroke="#000080" stroke-width=".18"/>
<path d="M183.8 82.2v1.3" fill="none" stroke="#000" stroke-width=".25"/>
<circle cx="183.8" cy="83.5" r=".49" fill="#000080"/>
<circle cx="183.8" cy="83.5" r=".49" fill="none" stroke="#000080" stroke-width=".18"/>
<circle cx="183.8" cy="82" r=".73" fill="#c0c0c0"/>
<circle cx="183.8" cy="82" r=".73" fill="none" stroke="#00f" stroke-width=".18"/>
<circle cx="183.8" cy="83.5" r=".49" fill="#000080"/>
<circle cx="183.8" cy="83.5" r=".49" fill="none" stroke="#000080" stroke-width=".18"/>
<path d="M164.8 83.5h57" fill="none" stroke="#000080" stroke-width=".25"/>
<circle cx="183.8" cy="83.5" r=".49" fill="#000080"/>
<circle cx="183.8" cy="83.5" r=".49" fill="none" stroke="#000080" stroke-width=".18"/>
<path d="M99 74.6h2.6M100.3 74.6v2.6M108.2 90.8v.5M108.9 90.1v2M109.7 89.3v3.5M110.4 88.6v5M110.4 91.1h2.5" fill="none" stroke="#800000" stroke-width=".25"/>
<path d="M100.3 77.2v18.9" fill="none" stroke="#000080" stroke-width=".25"/>
<circle cx="100.3" cy="96.1" r=".49" fill="#000080"/>
<circle cx="100.3" cy="96.1" r=".49" fill="none" stroke="#000080" stroke-width=".18"/>
<g fill="none" stroke="#800000" stroke-width=".25">
<path d="M204 73.4h2.6M205.3 73.4v2.5M202.8 91.1h5.1M203.5 91.8h3.6M204.3 92.6h2M205.1 93.3h.5M205.3 88.6v2.5M37 115.1h2.6M39.6 112.6v5M40.3 113.3v3.6M41.1 114.1v2M41.8 114.9v.5"/>
<path d="M142.1 118.9v2.5M147.1 118.9v2.5M139.5 121.4h5.1M140.3 122.2h3.5M141.1 122.9h2M141.8 123.7h.5M145.8 121.4h2.6"/>
</g>
<path d="M13 110h5v15.2h-5z" fill="#ffffb0"/>
<path d="M13 110h5v15.2h-5z" fill="none" stroke="#800000" stroke-width=".18"/>
<path d="M18 112.6h2.6M18 115.1h2.6M18 117.6h2.6M18 120.1h2.6M18 122.7h2.6" fill="none" stroke="#000" stroke-width=".25"/>
<g fill="#000080">
<path d="M13.6 125.6h.2v.8a.43 .43 0 0 1-.3 .5 .43 .43 0 0 1-.5-.5l.5 .2z"/>
<path d="M14.2 125.6a.36 .36 0 0 1 .5 0 .36 .36 0 0 1 0 .6 .41 .41 0 0 1 0 .6 .41 .41 0 0 1-.6-.3l.2-.1a.18 .18 0 0 0 .2 .3 .17 .17 0 0 0 .1-.3l-.2-.1 .1-.2a.15 .15 0 0 0 .1-.2 .15 .15 0 0 0-.2-.1 .15 .15 0 0 0-.1 .1h-.2z"/>
</g>
<g fill="#800000">
<path d="M214.3 79.4a.36 .36 0 0 1 .6-.1 .36 .36 0 0 1 0 .6 .42 .42 0 0 1 0 .7 .42 .42 0 0 1-.7-.4h.3a.19 .19 0 0 0 .2 .1 .19 .19 0 0 0 .2-.2 .19 .19 0 0 0-.3-.1l.1-.2a.15 .15 0 0 0 .1-.2 .15 .15 0 0 0-.2-.1 .15 .15 0 0 0-.1 .2l-.2-.1z"/>
<path d="M215.2 79.3h.3l.3 .9 .4-.9h.2l-.5 1.3h-.2z"/>
<path d="M216.6 79.4a.36 .36 0 0 1 .5-.1 .36 .36 0 0 1 0 .6 .41 .41 0 0 1 0 .7 .41 .41 0 0 1-.6-.4h.2a.19 .19 0 0 0 .3 .2 .19 .19 0 0 0 .1-.3l-.3-.1 .1-.2a.15 .15 0 0 0 .1-.2 .15 .15 0 0 0-.1-.1 .15 .15 0 0 0-.2 .2l-.2-.1z"/>
</g>
<g font-size="3.2">
<text x="218.5" y="187.7">Title:</text>
<text x="218.5" y="191.5">Drawn:</text>
<text x="243.3" y="191.5">Revision:</text>
<text x="266.1" y="187.7">Code:</text>
<text x="266.1" y="191.5">Size:</text>
<text x="218.5" y="195.1">Page:</text>
<text x="243.3" y="195.3">Date:</text>
<text x="266.1" y="195.3">Time:</text>
</g>
<text font-size="3.2" fill="#630" x="278.7" y="191.3">A4</text>
<g font-size="2.7" fill="#630">
<text x="257.9" y="191.4">V1.0</text>
<text x="276.4" y="195.2">10:54:06</text>
</g>
<text font-size="2.5" fill="#630" x="230.4" y="195">1 of 1</text>
<g font-size="2.3">
<text x="38.6" y="12.2">1</text>
<text x="111.4" y="12.2">2</text>
<text x="184.2" y="12.2">3</text>
<text x="256.9" y="12.2">4</text>
<text x="4.6" y="35">A</text>
<text x="290.5" y="35">A</text>
<text x="112.3" y="47.6">1</text>
<text x="135.2" y="47.6">5</text>
<text x="112.3" y="51.4">3</text>
<text x="116" y="48.9">VIN</text>
<text x="116" y="52.7">EN</text>
<text x="126.4" y="48.9">VOUT</text>
<text x="112.3" y="55.2">2</text>
<text x="116" y="56.5">GND</text>
<text x="125.1" y="56.5">SNS/FB</text>
<text x="135.2" y="55.2">4</text>
<text x="115.5" y="60.2">SPX3819M5-3.3</text>
<text x="224.8" y="76.7">6</text>
<text x="4.7" y="83">B</text>
<text x="224.8" y="81.7">4</text>
<text x="224.8" y="79.2">5</text>
<text x="290.6" y="83">B</text>
<text x="16.4" y="88.1">4</text>
<text x="224.8" y="89.3">1</text>
<text x="224.8" y="86.8">2</text>
<text x="224.8" y="84.3">3</text>
<text x="16.4" y="95.6">1</text>
<text x="16.4" y="93.1">2</text>
<text x="16.4" y="90.6">3</text>
<text x="16.4" y="113.4">1</text>
<text x="16.4" y="115.9">2</text>
<text x="16.4" y="118.4">3</text>
<text x="16.4" y="120.9">4</text>
<text x="16.4" y="123.4">5</text>
<text x="4.7" y="131.1">C</text>
<text x="290.6" y="131.1">C</text>
<text x="4.6" y="179.1">D</text>
<text x="290.5" y="179.1">D</text>
<text x="38.6" y="199.3">1</text>
<text x="111.4" y="199.3">2</text>
<text x="184.2" y="199.3">3</text>
<text x="256.9" y="199.3">4</text>
</g>
<g font-size="2.3" fill="#000080">
<text x="101.9" y="52.4">C1</text>
<text x="147.4" y="52.4">C2</text>
<text x="101.9" y="54.9">1uF</text>
<text x="147.4" y="54.9">1uF</text>
<text x="87.6" y="100.7">C3</text>
<text x="94" y="100.7">C4</text>
<text x="100.3" y="100.7">C5</text>
<text x="87.6" y="105.8">100nF</text>
<text x="94" y="105.8">1uF</text>
<text x="100.3" y="105.8">100nF</text>
<text x="130.7" y="110.8">STM8SF003F3</text>
<text x="14.2" y="180.3">FD1</text>
<text x="20.6" y="180.3">FD2</text>
</g>
<text font-size="2.3" fill="#800000" x="85.7" y="74.1">3V3</text>
<g font-size="1.8" fill="#800000">
<text x="97.2" y="45.2">VCC</text>
<text x="143" y="45.2">3V3</text>
<text x="98.7" y="74.3">3V3</text>
<text x="203.7" y="73">3V3</text>
<text x="112.9" y="83.1">NRST</text>
<text x="112.9" y="95.8">3V3</text>
<text x="112.9" y="90.7">GND</text>
<text x="139.1" y="118.9" transform="rotate(-90 139.1 118.9)">NRST</text>
<text x="141.7" y="118.9" transform="rotate(-90 141.7 118.9)">GND</text>
<text x="144.2" y="118.9" transform="rotate(-90 144.2 118.9)">SWIM</text>
<text x="146.7" y="118.9" transform="rotate(-90 146.7 118.9)">3V3</text>
<text x="145.5" y="123.1">3V3</text>
</g>
<g font-size="1.8">
<text x="131.2" y="84.1">NRST</text>
<text x="131.2" y="86.6">PA1/OSCIN</text>
<text x="131.2" y="89.2">PA2/OSCOUT</text>
<text x="148.2" y="89.2">PD4/TIM2_CH1</text>
<text x="151.5" y="84.1">PD6/A6/RX</text>
<text x="151.6" y="86.6">PD5/A5/TX</text>
<text x="131.2" y="91.7">VSS</text>
<text x="131.2" y="94.2">VCAP</text>
<text x="145.4" y="91.7">PD3/TIM2_CH2/A4</text>
<text x="154.6" y="94.2">PD2/A3</text>
<text x="131.2" y="96.8">VDD</text>
<text x="131.2" y="99.3">PA3/TIM2_CH3</text>
<text x="131.2" y="101.8">PB5/SDA</text>
<text x="147" y="101.8">PC6/[TIM1_CH1]</text>
<text x="147" y="99.3">PC7/[TIM1_CH2]</text>
<text x="155.6" y="96.8">SWIM</text>
<text x="131.2" y="104.3">PB4/SCL</text>
<text x="131.2" y="106.8">PC3/TIM1_CH3</text>
<text x="145.5" y="106.8">PC4/TIM1_CH4/A2</text>
<text x="157.4" y="104.3">PC5</text>
</g>
<text font-size="1.6" fill="#630" x="251.9" y="194.9">2020/9/25</text>
</svg>
